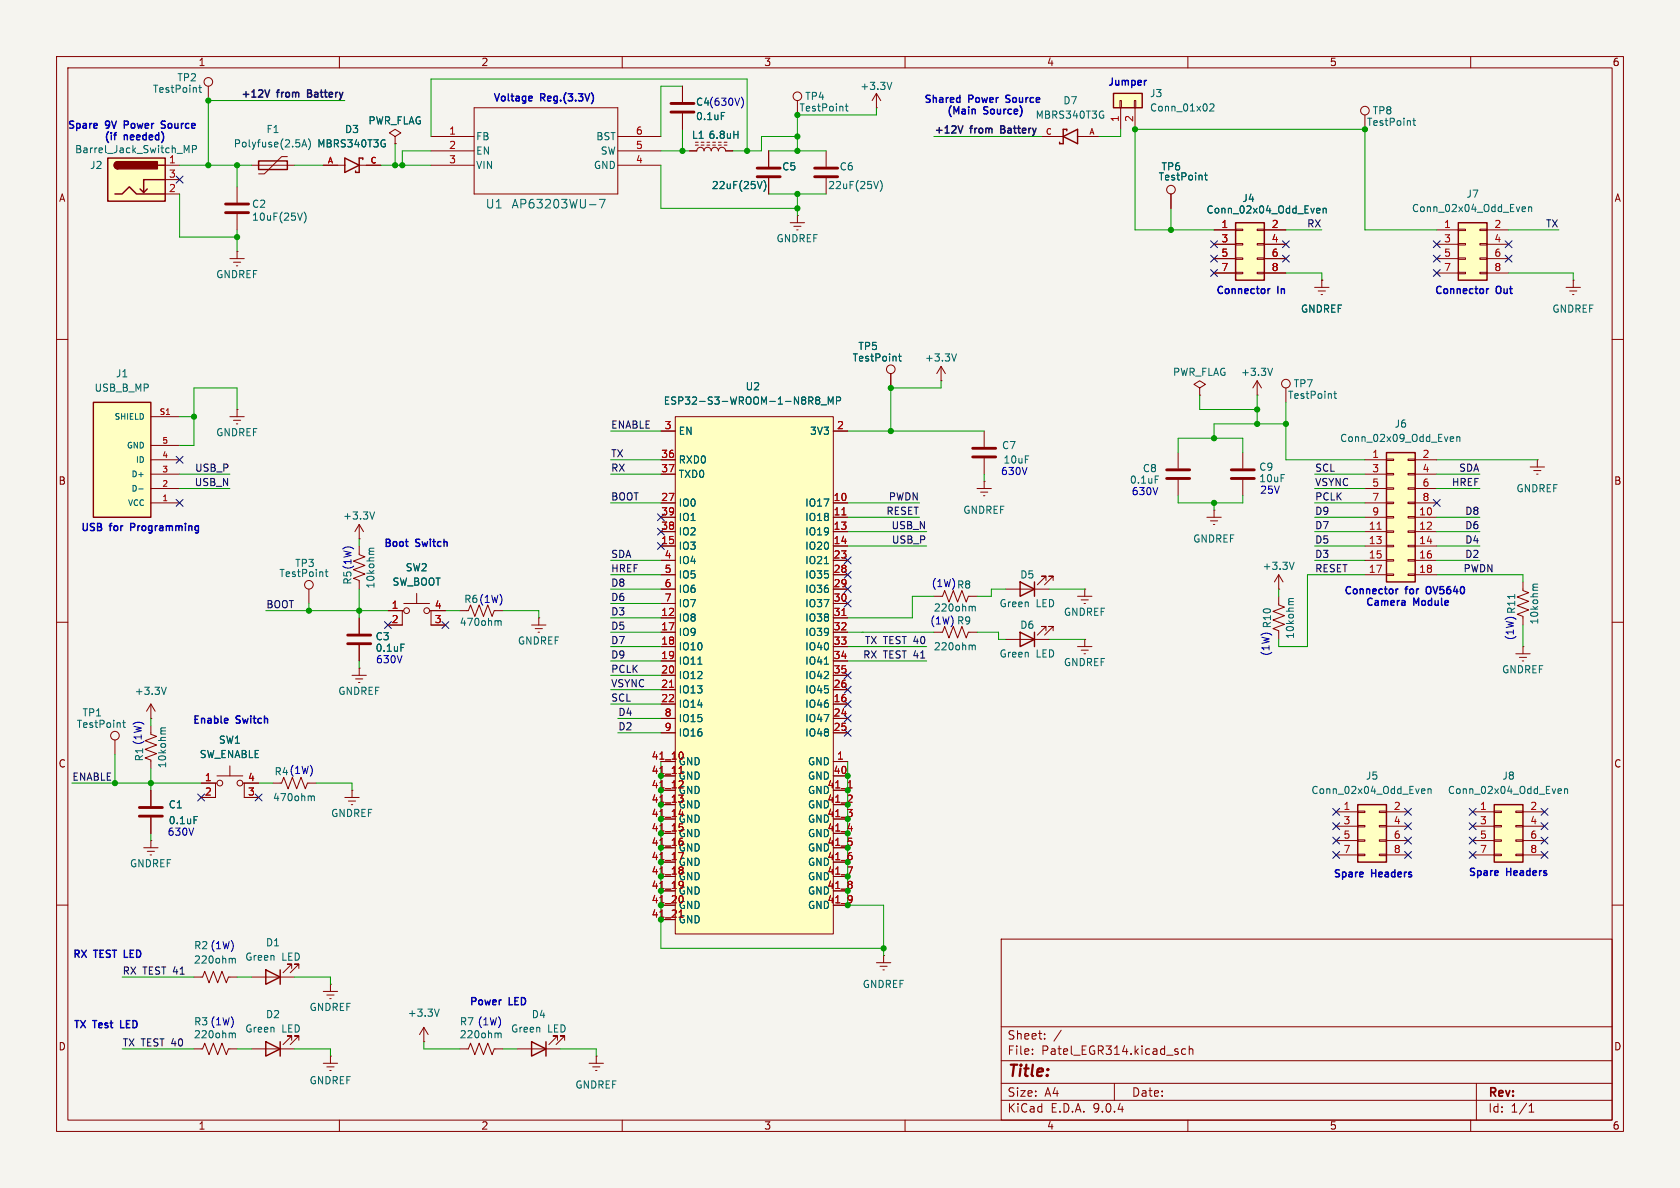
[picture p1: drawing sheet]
<svg xmlns="http://www.w3.org/2000/svg" width="297mm" height="210mm" viewBox="0 0 297 210" stroke-linecap="round" stroke-linejoin="round" font-family="sans-serif">
<path d="M0 0h297v210h-297z" fill="#f5f4ef" stroke="#f5f4ef" stroke-width=".18"/>
<g fill="none" stroke="#840000" stroke-width=".18">
<path d="M10 10h277v190h-277zM12 12h273v186h-273zM60 10v2M110 10v2M160 10v2M210 10v2M260 10v2M10 60h2M174 76.2v2.8M285 60h2M174 81v2.8M10 110h2"/>
<path d="M285 110h2M10 160h2M177 166h108v32h-108zM285 160h2M60 198v2M110 198v2M160 198v2M177 194.5h108M177 191.5h108M177 187.5h108M177 181.5h108M182.5 186.3v.1"/>
<path d="M182.5 185.5v.1M184.7 183.6v.1M184.7 182.8v.1M187.6 182.1l-1.3 2M197 191.5v3M209.6 185.5l-.4-.1-.3 .3v.4l.1 .2h.6M210 198v2M210.2 185.5l.3-.1 .3 .1 .1 .9M210.2 184.9v1.5M260 198v2M261 191.5v6.5M270.3 196.6h.9"/>
<path d="M270.3 195.5l.4-.4v1.5"/>
</g>
<path d="M172 79.2h4M172 80.8h4" fill="none" stroke="#840000" stroke-width=".51"/>
<path d="M240 142.2h5.1v10.2h-5.1z" fill="#ffffc2"/>
<path d="M45.7 28.4h5.1v1.6h-5.1zM180.3 111.8l2.6 1.2-2.6 1.3zM180.3 102.9l2.6 1.2-2.6 1.3zM182.9 102.9v2.5M182.9 111.8v2.5M240 142.2h5.1v10.2h-5.1z" fill="none" stroke="#840000" stroke-width=".25"/>
<g fill="none" stroke="#840000" stroke-width=".18">
<path d="M83.8 19.1h25.4v15.2h-25.4zM44.4 29.2h7.7M50.8 27.7h-1l-3.1 3h-1M76.2 26.7h7.6M76.2 29.2h7.6M76.2 24.1h7.6M109.2 26.7h7.6M109.2 29.2h7.6M109.2 24.1h7.6M81.3 108h1.5l.4-1.1 .7 2.1 .8-2.1 .8 2.1 .7-2.1 .8 2.1 .4-1h1.5M165.1 105.4h1.5l.4-1 .8 2 .7-2 .8 2 .8-2 .7 2 .4-1h1.5M165.1 111.8h1.5l.4-1.1 .8 2.1 .7-2.1 .8 2.1 .8-2.1 .7 2.1 .4-1h1.5"/>
<path d="M177.8 113h7.6M177.8 104.1h7.6M184.9 111.5v-.8h-.8h.8l-1.5 1.6M184.9 102.6v-.7h-.8h.8l-1.5 1.5M186.2 111.5v-.8h-.8h.8l-1.5 1.6M186.2 102.6v-.7h-.8h.8l-1.5 1.5M236.2 143.5h3.8M236.2 146.1h3.8M236.2 148.6h3.8M236.2 151.1h3.8M240 143.4h1.3v.2h-1.3zM240 145.9h1.3v.3h-1.3z"/>
<path d="M240 148.5h1.3v.2h-1.3zM240 151h1.3v.3h-1.3zM243.8 143.4h1.3v.2h-1.3zM243.8 145.9h1.3v.3h-1.3zM243.8 148.5h1.3v.2h-1.3zM243.8 151h1.3v.3h-1.3zM245.1 143.5h3.8M245.1 146.1h3.8M245.1 148.6h3.8M245.1 151.1h3.8M154.9 170.2h2.6M155.6 170.8h1.2"/>
<path d="M156.1 171.5h.2M156.2 168.9h.1M156.2 168.9v1.3"/>
</g>
<path d="M53.4 26l.4-1.3 .4 1.3M53.5 25.6h.6M54.5 24.5a1.46 1.46 0 0 1 0 2M104.2 36.2h1.2M106 35.2h1l-.7 1.6M88.1 109.9l.1-.2 .3 .1 .1 .8M171.9 107.4l.2-.2h.3v.8M171.9 114.2l.2-.2 .3 .1v.8M251.5 139.4l.4 .1v.2l-.6 .2M252.5 139.6l.1-.2 .3 .1 .1 .8M252.5 139.4v.9M251.9 140.2l-.4 .1" fill="none" stroke="#006464" stroke-width=".18"/>
<path d="M264.2 142.2h5v10.2h-5z" fill="#ffffc2"/>
<path d="M264.2 142.2h5v10.2h-5z" fill="none" stroke="#840000" stroke-width=".25"/>
<g fill="none" stroke="#840000" stroke-width=".18">
<path d="M63.5 96.5v1.5l1 .4-2 .8 2 .7-2 .8 2 .8-2 .7 1 .4v1.5M226.1 104.1h.1M226.1 101.6l-.8 1.3M226.1 101.6l.7 1.3M226.1 101.6v2.5M260.3 143.5h3.9M260.3 146.1h3.9M260.3 148.6h3.9M260.3 151.1h3.9M264.2 143.4h1.2v.2h-1.2zM264.2 145.9h1.2v.3h-1.2zM264.2 148.5h1.2v.2h-1.2z"/>
<path d="M264.2 151h1.2v.3h-1.2zM268 143.4h1.2v.2h-1.2zM268 145.9h1.2v.3h-1.2zM268 148.5h1.2v.2h-1.2zM268 151h1.2v.3h-1.2zM269.2 143.5h3.8M269.2 146.1h3.8M269.2 148.6h3.8M269.2 151.1h3.8"/>
</g>
<path d="M66.1 96.9l-.8 .1v.4M228.8 99.4l-.4 1.3M275.6 139.4l.4 .1v.2l-.6 .2M276.6 139.6l.2-.2 .3 .1v.8M276.6 139.4v.9M276 140.2l-.4 .1" fill="none" stroke="#006464" stroke-width=".18"/>
<path d="M119.4 73.7h27.9v91.4h-27.9z" fill="#ffffc2"/>
<g fill="none" stroke="#840000" stroke-width=".18">
<path d="M116.8 76.2h2.6M119.4 73.7h27.9v91.4h-27.9zM147.3 76.2h2.6M116.8 81.3h2.6M116.8 83.8h2.6M116.8 88.9h2.6M116.8 91.4h2.6M116.8 94h2.6M116.8 96.5h2.6M116.8 99.1h2.6M147.3 88.9h2.6M147.3 91.4h2.6"/>
<path d="M147.3 94h2.6M147.3 96.5h2.6M147.3 99.1h2.6M172.7 86.4h2.6M173.4 87h1.2M173.9 87.6h.2M174 85.1h.1M174 85.1v1.3M116.8 101.6h2.6M116.8 104.1h2.6M116.8 106.7h2.6M116.8 109.2h2.6"/>
<path d="M116.8 111.8h2.6M116.8 114.3h2.6M116.8 116.8h2.6M116.8 119.4h2.6M147.3 101.6h2.6M147.3 104.1h2.6M147.3 106.7h2.6M147.3 109.2h2.6M147.3 111.8h2.6M147.3 114.3h2.6M147.3 116.8h2.6M147.3 119.4h2.6"/>
<path d="M152.4 111.8h.1M116.8 121.9h2.6M116.8 124.5h2.6M116.8 127h2.6M116.8 129.5h2.6M147.3 121.9h2.6M147.3 124.5h2.6M147.3 127h2.6M147.3 129.5h2.6M147.3 134.6h2.6M147.3 137.2h2.6"/>
</g>
<path d="M144.4 70.7l-.2-.2 .2-.3h.3l.2 .2-.2 .3M144.4 70.7l-.2 .3 .1 .3 .1 .1h.4l.1-.2v-.2l-.2-.3M144.4 70.7h.3M145.2 71.6h.9M146.4 71.4v-1.2l.5 .9 .4-.9v1.2M147.9 70.8h.6l.1-.2-.1-.3-.6-.1v1.2M145.7 99.6h.8M123.4 117.4h.7M145.7 117.4h.8" fill="none" stroke="#006464" stroke-width=".18"/>
<g fill="none" stroke="#a90000" stroke-width=".18">
<path d="M148.8 91h.8M148.8 108.8h.8M118.4 121.5h.7M120.4 135.5v1.2M120.5 132.9l.2 .3 .1 .5M120.7 138.6l-.7 .7M149.9 139.3h.7M120.6 143.5v.9M120.6 153.9h.1M120.7 141.2l.1 .1M120.7 146.2l.1 .2M120.7 148.8l.1 .1"/>
<path d="M120.8 156v.5M120.8 158.8v.3M120.8 156.3l-.1 .2M120.8 150.7l-.5 1.3M149.9 153.3h.8l-.5 1.2M149.9 146.5h.8M120.4 160.9v1.2"/>
</g>
<path d="M218.4 39.4h5.1v10.1h-5.1z" fill="#ffffc2"/>
<path d="M61 27.9l2.5 1.3-2.5 1.3zM64.1 28.2v-.3h-.6v2.6h-.6v-.3M218.4 39.4h5.1v10.1h-5.1zM94 184.2l2.5 1.2-2.5 1.3zM96.5 184.2v2.5" fill="none" stroke="#840000" stroke-width=".25"/>
<g fill="none" stroke="#840000" stroke-width=".18">
<path d="M57.1 29.2h3.9M63.5 29.2h3.8M69.8 24.1l1.1-.6-1.1-.6-1 .6 1 .6v1.3M69.8 25.4h.1M241.3 20.3v2.6M214.6 40.6h3.8M214.6 43.2h3.8M214.6 45.7h3.8M214.6 48.3h3.8M218.4 40.5h1.3v.3h-1.3zM218.4 43.1h1.3v.2h-1.3zM218.4 45.6h1.3v.2h-1.3z"/>
<path d="M218.4 48.1h1.3v.3h-1.3zM222.2 40.5h1.3v.3h-1.3zM222.2 43.1h1.3v.2h-1.3zM222.2 45.6h1.3v.2h-1.3zM222.2 48.1h1.3v.3h-1.3zM223.5 40.6h3.8M223.5 43.2h3.8M223.5 45.7h3.8M223.5 48.3h3.8M232.4 50.8h2.5M233 51.4h1.3M233.6 52.1h.2"/>
<path d="M233.7 49.5h.1M233.7 49.5v1.3M40.6 73.7h2.6M41.3 74.3h1.2M41.8 74.9h.2M41.9 72.4h.1M41.9 72.4v1.3M227.3 68.6v2.5M62.2 119.4h2.6M63.5 118.1h.1M63.5 109.2v2.8M63.5 114v2.8"/>
<path d="M63.5 118.1v1.3M190.5 114.3h2.5M190.5 105.4h2.5M191.1 114.9h1.3M191.1 106h1.3M191.6 115.6h.3M191.6 106.7h.3M191.8 113h.1M191.8 104.1h.1M191.8 104.1v1.3M191.8 113v1.3M268 115.6h2.5"/>
<path d="M268.6 116.2h1.3M269.1 116.8h.3M269.2 114.3h.1M269.2 114.3v1.3M48.3 138.4h1.5l.4-1 .7 2 .8-2 .8 2 .7-2 .8 2 .4-1h1.5M62.9 120h1.2M63.4 120.7h.2M91.4 185.4h7.7M98.6 183.9v-.8h-.8h.8l-1.6 1.6M99.8 183.9v-.8h-.7h.7l-1.5 1.6"/>
<circle cx="241.3" cy="19.6" r=".76"/>
<circle cx="227.3" cy="67.8" r=".76"/>
</g>
<path d="M67.9 25.4h.2v.5l-.2 .1M67.9 24.7l.2 .1M232.9 36.8l.4 .1 .1 .2-.6 .1M233.3 37.6l-.4 .1M233.9 36.9l.2-.1 .3 .1 .1 .8M233.9 36.8v.9M249.8 21.3h.5M250 20.9v1.1l.3 .2M235.8 69.6h.5M236 69.2v1l.3 .2M70.9 113.9h.6M55 140.9l.2-.2 .3 .1 .1 .7" fill="none" stroke="#006464" stroke-width=".18"/>
<path d="M61.5 112.3h4M61.5 113.8h4" fill="none" stroke="#840000" stroke-width=".51"/>
<path d="M245.1 80h5.1v22.9h-5.1z" fill="#ffffc2"/>
<path d="M245.1 80h5.1v22.9h-5.1z" fill="none" stroke="#840000" stroke-width=".25"/>
<g fill="none" stroke="#840000" stroke-width=".18">
<path d="M63.5 95.3h.1M63.5 92.7l-.8 1.3M63.5 92.7l.8 1.3M63.5 92.7v2.6M241.3 81.3h3.8M241.3 83.8h3.8M241.3 86.4h3.8M241.3 88.9h3.8M241.3 91.4h3.8M241.3 94h3.8M241.3 96.5h3.8M241.3 99.1h3.8"/>
<path d="M245.1 81.2h1.3v.2h-1.3zM245.1 83.7h1.3v.2h-1.3zM245.1 86.2h1.3v.3h-1.3zM245.1 88.8h1.3v.2h-1.3zM245.1 91.3h1.3v.3h-1.3zM245.1 93.9h1.3v.2h-1.3zM245.1 96.4h1.3v.2h-1.3zM245.1 98.9h1.3v.3h-1.3zM248.9 81.2h1.3v.2h-1.3zM248.9 83.7h1.3v.2h-1.3zM248.9 86.2h1.3v.3h-1.3zM248.9 88.8h1.3v.2h-1.3z"/>
<path d="M248.9 91.3h1.3v.3h-1.3zM248.9 93.9h1.3v.2h-1.3zM248.9 96.4h1.3v.2h-1.3zM248.9 98.9h1.3v.3h-1.3zM250.2 81.3h3.8M250.2 83.8h3.8M250.2 86.4h3.8M250.2 88.9h3.8M250.2 91.4h3.8M250.2 94h3.8M250.2 96.5h3.8M250.2 99.1h3.8"/>
<path d="M226.1 105.4v1.5l1 .4-2.1 .8 2.1 .7-2.1 .8 2.1 .8-2.1 .7 1.1 .4v1.5M241.3 101.6h3.8M245.1 101.5h1.3v.2h-1.3zM248.9 101.5h1.3v.2h-1.3zM250.2 101.6h3.8M35.6 138.4h2.5M38.4 138.4h-.3v2.6h-2.5M38.4 137.2h4.5M40.6 135.4v1.8M42.9 138.4h.3v2.6h2.5M43.2 138.4h2.5M62.2 139.7h.1"/>
<path d="M62.2 139.7v1.3M61 141h2.5M61.6 141.6h1.3M62.1 142.2h.3"/>
<circle cx="38.9" cy="138.4" r=".51"/>
<circle cx="42.4" cy="138.4" r=".51"/>
</g>
<path d="M243.4 93.6h.8" fill="none" stroke="#a90000" stroke-width=".18"/>
<path d="M256.6 77.2l.3 .1 .1 .2-.6 .1M256.9 78h-.3M257.5 77.3l.2-.1 .3 .1 .1 .7M257.5 77.2v.8M66.2 90.5l-.4 1.3M228.7 105.8l-.8 .1v.4" fill="none" stroke="#006464" stroke-width=".18"/>
<path d="M257.8 39.4h5.1v10.1h-5.1z" fill="#ffffc2"/>
<path d="M257.8 39.4h5.1v10.1h-5.1z" fill="none" stroke="#840000" stroke-width=".25"/>
<g fill="none" stroke="#840000" stroke-width=".18">
<path d="M135.9 26.7v2.8M135.9 31.5v2.8M207 34.3v2.5M254 40.6h3.8M254 43.2h3.8M254 45.7h3.8M254 48.3h3.8M257.8 40.5h1.3v.3h-1.3zM257.8 43.1h1.3v.2h-1.3zM257.8 45.6h1.3v.2h-1.3zM257.8 48.1h1.3v.3h-1.3zM261.6 40.5h1.3v.3h-1.3z"/>
<path d="M261.6 43.1h1.3v.2h-1.3zM261.6 45.6h1.3v.2h-1.3zM261.6 48.1h1.3v.3h-1.3zM262.9 40.6h3.8M262.9 43.2h3.8M262.9 45.7h3.8M262.9 48.3h3.8M276.9 50.8h2.5M277.5 51.4h1.3M278 52.1h.3M278.1 49.5h.1M278.1 49.5v1.3"/>
<path d="M68.6 108h2.5M71.4 108h-.3v2.5h-2.5M71.4 106.7h4.5M73.7 104.9v1.8M75.9 108h.3v2.5h2.5M76.2 108h2.5M26.7 139.7v2.8M25.4 149.9h2.5M26 150.5h1.3M26.5 151.1h.3M26.7 148.6h.1M26.7 144.5v2.8"/>
<path d="M26.7 148.6v1.3"/>
<circle cx="207" cy="33.5" r=".76"/>
<circle cx="71.9" cy="108" r=".51"/>
<circle cx="75.4" cy="108" r=".51"/>
</g>
<path d="M134.7 32.1l-.4 1.2M135 31.9a1.46 1.46 0 0 1 0 1.9M212.9 31h.5M213.1 30.6v1l.3 .2M269.3 36.6h.3l.1 .3-.6 .1M269.6 37.3l-.3 .1M270.2 36.7l.2-.1h.3l.1 .8M270.2 36.6v.8M34.3 144.3h.6" fill="none" stroke="#006464" stroke-width=".18"/>
<path d="M133.9 29.7h4M133.9 31.2h4M24.6 142.7h4.1M24.6 144.3h4.1" fill="none" stroke="#840000" stroke-width=".51"/>
<path d="M196.8 16.5h5.1v2.6h-5.1z" fill="#ffffc2"/>
<path d="M196.8 16.5h5.1v2.6h-5.1z" fill="none" stroke="#840000" stroke-width=".25"/>
<g fill="none" stroke="#840000" stroke-width=".18">
<path d="M141 17.8v2.5M154.9 19.1h.1M154.9 16.5l-.7 1.3M154.9 16.5l.8 1.3M154.9 16.5v2.6M198 17.8h.2v1.3h-.2zM198.1 19.1v3.8M200.5 17.8h.3v1.3h-.3zM200.7 19.1v3.8M146 26.7v2.8M146 31.5v2.8M219.7 80v2.8"/>
<path d="M219.7 84.8v2.8"/>
<circle cx="141" cy="17" r=".76"/>
</g>
<path d="M149.4 18.8h.5M149.6 18.4v1l.3 .2M157.7 14.5l-.5 1.3M213.9 18.5l.5-.1 .2 .3-.8 .9h.8M155.3 32.1l-.4 1.2M155.6 31.9a1.46 1.46 0 0 1 0 1.9" fill="none" stroke="#006464" stroke-width=".18"/>
<path d="M144 29.7h4.1M144 31.2h4.1M217.7 83.1h4M217.7 84.6h4" fill="none" stroke="#840000" stroke-width=".51"/>
<path d="M16.5 71.1h10.2v20.3h-10.2z" fill="#ffffc2"/>
<path d="M188 24.1l2.5-1.2v2.5zM188.6 23.1v-.2h-.6v2.5h-.7v-.3M16.5 71.1h10.2v20.3h-10.2zM47 171.5l2.5 1.2-2.5 1.3zM49.5 171.5v2.5M47 184.2l2.5 1.2-2.5 1.3zM49.5 184.2v2.5" fill="none" stroke="#840000" stroke-width=".25"/>
<g fill="none" stroke="#840000" stroke-width=".18">
<path d="M120.6 15.2v2.8M120.6 20.1v2.8M121.9 26.7h1.3a.64 .64 0 0 1 .6-.7 .64 .64 0 0 1 .7 .7 .64 .64 0 0 1 .6-.7 .64 .64 0 0 1 .6 .7 .64 .64 0 0 1 .7-.7 .64 .64 0 0 1 .6 .7 .64 .64 0 0 1 .6-.7 .64 .64 0 0 1 .7 .7h1.2M122.9 25.7h.5M124 25.7h.5M125 25.7h.5M126 25.7h.5M127 25.7h.5M128 25.7h.5M139.7 39.4h2.5M141 38.1h.1M141 38.1v1.3"/>
<path d="M184.1 24.1h3.9M190.5 24.1h3.8M40.6 45.7h2.6M41.3 46.4h1.2M41.8 47h.2M41.9 44.5h.1M41.9 44.5v1.2M140.3 40h1.3M140.8 40.6h.3M26.7 78.7h5M26.7 73.7h5M157.5 66v2.6"/>
<path d="M166.4 67.3h.1M166.4 64.8l-.8 1.2M166.4 64.8l.7 1.2M166.4 64.8v2.5M212.1 68.6l1-.7-1-.6-1 .6 1 .7v1.3M212.1 69.9h.1M222.2 69.9h.1M222.2 67.3l-.7 1.3M222.2 67.3l.8 1.3M222.2 67.3v2.6M26.7 88.9h5M26.7 86.4h5"/>
<path d="M26.7 83.8h5M26.7 81.3h5M208.3 80v2.8M208.3 84.8v2.8M213.4 91.4h2.5M214 92.1h1.3M214.5 92.7h.3M214.6 90.2h.1M214.6 90.2v1.2M270.5 82.6h2.5M271.1 83.2h1.3M271.7 83.8h.2"/>
<path d="M271.8 81.3h.1M271.8 81.3v1.3M54.6 104.1v2.6M20.3 130.8v2.6M34.3 172.7h1.5l.4-1 .8 2 .7-2 .8 2 .7-2 .8 2 .4-1h1.5M44.4 172.7h7.7M51.6 171.2v-.8h-.8h.8l-1.6 1.6M52.8 171.2v-.8h-.7h.7l-1.5 1.6M57.1 175.3h2.6M57.8 175.9h1.3M58.3 176.5h.2M58.4 174h.1"/>
<path d="M58.4 174v1.3M34.3 185.4h1.5l.4-1 .8 2 .7-2 .8 2 .7-2 .8 2 .4-1h1.5M44.4 185.4h7.7M51.6 183.9v-.8h-.8h.8l-1.6 1.6M52.8 183.9v-.8h-.7h.7l-1.5 1.6M57.1 188h2.6M57.8 188.6h1.3M58.3 189.2h.2M58.4 186.7h.1M58.4 186.7v1.3M74.9 184.2h.1M74.9 181.6l-.7 1.3"/>
<path d="M74.9 181.6l.8 1.3M74.9 181.6v2.6M81.3 185.4h1.5l.4-1 .7 2 .8-2 .8 2 .7-2 .8 2 .4-1h1.5M104.1 188h2.6M104.8 188.6h1.2M105.3 189.2h.2M105.4 186.7h.1M105.4 186.7v1.3"/>
<circle cx="157.5" cy="65.3" r=".76"/>
<circle cx="54.6" cy="103.4" r=".76"/>
<circle cx="20.3" cy="130" r=".76"/>
</g>
<g fill="none" stroke="#006464" stroke-width=".18">
<path d="M194.9 19.6l.2 .1M129.7 23.8h.8M130.5 23.2v1.3M194.9 20.4h.2v.4l-.2 .1M158.8 63h.5M159 62.6v1l.3 .2M169.1 62.6l-.4 1.2M225 65.1l-.5 1.3M24.5 86.4h.8M204.2 84.1h.6M57.5 101.1h.5M57.7 100.7v1l.3 .2"/>
<path d="M21.7 127.7h.5M21.9 127.3v1.1l.3 .2M41.1 169.6l.1-.2 .3 .1 .1 .8M77.7 178.4l-.5 1.2M41.1 182.8l.1-.2 .3 .1 .1 .8M88.1 182.8l.1-.2 .3 .1 .1 .8"/>
</g>
<path d="M118.6 18.3h4.1M118.6 19.8h4.1M206.2 83.1h4.1M206.2 84.6h4.1" fill="none" stroke="#840000" stroke-width=".51"/>
<path d="M19 27.9h10.2v7.7h-10.2z" fill="#ffffc2"/>
<path d="M19 27.9h10.2v7.7h-10.2zM20.3 34.3h1.3l1.3-1.3 1.2 1.3h5.1M20.8 28.6a.64 .64 0 0 0-.6 .6 .64 .64 0 0 0 .6 .6M26 33.4l-.6 .6M27.9 29.2h1.3M29.2 31.8h-3.8v2.2l-.6-.6" fill="none" stroke="#840000" stroke-width=".25"/>
<g fill="#840000" stroke="#840000" stroke-width=".25">
<path d="M20.4 28.8l.4-.2v1.2a.63 .63 0 0 1-.6-.3 .63 .63 0 0 1 .2-.7z"/>
<path d="M20.8 28.6h7v1.2h-7z"/>
</g>
<g fill="none" stroke="#840000" stroke-width=".18">
<path d="M36.8 15.2v2.6M120.6 15.2v2.8M29.2 29.2h2.5M29.2 31.8h2.5M29.2 34.3h2.5M41.9 33v2.8M41.9 37.8v2.8M57.1 29.2h2.6M64.8 29.2h2.5M69.8 25.4h.1M120.6 20.1v2.8M121.9 26.7h1.3"/>
<path d="M128.3 26.7h1.2M135.9 26.7v2.8M135.9 31.5v2.8M207 34.3v2.5M214.6 40.6h3.8M214.6 43.2h3.8M214.6 45.7h3.8M214.6 48.3h3.8M223.5 40.6h3.8M223.5 43.2h3.8M223.5 45.7h3.8M223.5 48.3h3.8"/>
<path d="M233.7 49.5h.1M116.8 76.2h2.6M147.3 76.2h2.6M157.5 66v2.6M116.8 81.3h2.6M116.8 83.8h2.6M116.8 88.9h2.6M116.8 91.4h2.6M116.8 94h2.6M116.8 96.5h2.6M116.8 99.1h2.6M147.3 88.9h2.6"/>
<path d="M147.3 91.4h2.6M147.3 94h2.6M147.3 96.5h2.6M147.3 99.1h2.6M63.5 109.2v2.8M63.5 114v2.8M68.6 110.5h2.5M68.6 108h2.5M76.2 110.5h2.5M76.2 108h2.5M94 110.5h2.5M94.6 111.1h1.3"/>
<path d="M95.1 111.8h.3M95.2 109.2h.1M95.2 109.2v1.3M116.8 111.8h2.6M116.8 101.6h2.6M116.8 104.1h2.6M116.8 106.7h2.6M116.8 109.2h2.6M116.8 114.3h2.6M116.8 116.8h2.6M116.8 119.4h2.6M147.3 111.8h2.6"/>
<path d="M147.3 101.6h2.6M147.3 104.1h2.6M147.3 106.7h2.6M147.3 109.2h2.6M147.3 114.3h2.6M147.3 116.8h2.6M147.3 119.4h2.6M269.2 102.9v1.5l1.1 .4-2.1 .7 2.1 .8-2.1 .8 2.1 .7-2.1 .8 1 .4v1.5M26.7 127h.1M26.7 128.3v1.5l1 .4-2 .7 2 .8-2 .8 2 .7-2 .8 1 .4v1.5M26.7 124.5l-.8 1.2M26.7 124.5l.7 1.2"/>
<path d="M26.7 124.5v2.5M26.7 139.7v2.8M35.6 138.4h2.5M43.2 138.4h2.5M116.8 121.9h2.6M116.8 124.5h2.6M116.8 127h2.6M116.8 129.5h2.6M147.3 121.9h2.6M147.3 124.5h2.6M147.3 127h2.6M147.3 129.5h2.6"/>
<path d="M147.3 134.6h2.6M147.3 137.2h2.6M26.7 144.5v2.8M35.6 141h2.5M43.2 141h2.5"/>
<circle cx="36.8" cy="14.5" r=".76"/>
</g>
<g fill="none" stroke="#006464" stroke-width=".18">
<path d="M35.1 15.5h.5M35.3 15.1v1l.3 .2M32.6 25.7l.4 .9 .4-.9v1.3M34 26.4l.6-.1 .1-.2v-.3l-.7-.1v1.3M53.5 37.7l-.5 1.2M53.8 37.5a1.46 1.46 0 0 1 0 1.9M67.9 25.4h.2v.5l-.2 .1M67.9 24.7l.2 .1M129.7 23.8h.8M130.5 23.2v1.3M134.7 32.1l-.4 1.2M135 31.9a1.46 1.46 0 0 1 0 1.9"/>
<path d="M212.9 31h.5M213.1 30.6v1l.3 .2M232.9 36.8l.4 .1 .1 .2-.6 .1M233.3 37.6l-.4 .1M233.9 36.9l.2-.1 .3 .1 .1 .8M233.9 36.8v.9M144.4 70.7l-.2-.2 .2-.3h.3l.2 .2-.2 .3M144.4 70.7l-.2 .3 .1 .3 .1 .1h.4l.1-.2v-.2l-.2-.3M144.4 70.7h.3M145.2 71.6h.9M146.4 71.4v-1.2l.5 .9 .4-.9v1.2M147.9 70.8h.6l.1-.2-.1-.3-.6-.1v1.2"/>
<path d="M158.8 63h.5M159 62.6v1l.3 .2M145.7 99.6h.8M70.9 113.9h.6M123.4 117.4h.7M145.7 117.4h.8M267.8 105.1v.7M271.9 103.3h-.8v.4M29.3 128.7h-.8v.4M29.4 121.5l-.4 1.3M34.3 144.3h.6"/>
</g>
<path d="M39.9 36.1h4M39.9 37.6h4" fill="none" stroke="#840000" stroke-width=".51"/>
<path d="M46.8 15.9l.4 1.3 .5-1.3M170.2 22.2l-.4 1.3M176.9 22.9h.5M177.4 22.2h-.5v1.3h.5" fill="none" stroke="#0f0f0f" stroke-width=".25"/>
<g fill="none" stroke="#009600" stroke-width=".18">
<path d="M61 17.8h-24.2v11.4M120.6 15.2h-3.8v8.9M154.9 19.1v1.2h-13.9v6.4M31.7 34.3v7.6h10.2M31.7 29.2h12.7M41.9 29.2v3.8M52.1 29.2h5M67.3 29.2h8.9M69.8 25.4v3.8M76.2 26.7h-5.1v2.5M76.2 24.1v-10.1h55.9v12.7M116.8 29.2v7.6h24.2"/>
<path d="M116.8 26.7h5.1M120.6 22.9v3.8M135.9 26.7h10.1M135.9 34.3h10.1M141 24.1h-6.4v2.6h-5.1M141 34.3v3.8M165.1 24.1h19M198.1 22.9v1.2h-3.8M207 36.8v3.8M41.9 40.6v3.9M214.6 40.6h-13.9v-17.7h40.6v17.7h12.7M227.3 40.6h6.4"/>
<path d="M227.3 48.3h6.4v1.2M266.7 40.6h8.9M266.7 48.3h11.4v1.2M31.7 73.7h2.6M41.9 72.4v-3.8h-7.6v10.1h-2.6M107.9 76.2h8.9M149.9 76.2h24.1M166.4 67.3v1.3h-8.9v7.6M212.1 69.9v2.5h10.1M222.2 69.9v5M227.3 71.1v10.2h14M227.3 74.9h-12.7v2.6"/>
<path d="M31.7 83.8h8.9M31.7 86.4h8.9M63.5 95.3v1.2M107.9 83.8h8.9M107.9 88.9h8.9M107.9 81.3h8.9M107.9 99.1h8.9M149.9 88.9h12.7M149.9 94h13.9M149.9 91.4h12.7M149.9 96.5h13.9M174 83.8v1.3"/>
<path d="M208.3 80v-2.5h11.4v2.5M208.3 87.6v1.3h11.4v-1.3M214.6 88.9v1.3M232.4 83.8h8.9M232.4 86.4h8.9M232.4 88.9h8.9M232.4 94h8.9M232.4 91.4h8.9M232.4 96.5h8.9M232.4 99.1h8.9M254 83.8h7.6M254 86.4h7.6"/>
<path d="M254 94h7.6M254 91.4h7.6M254 96.5h7.6M254 81.3h17.8M254 99.1h7.6M47 108h21.6M54.6 106.7v1.3M63.5 104.1v5.1M63.5 116.8v1.3M78.7 108h2.6M88.9 108h6.3v1.2M107.9 104.1h8.9"/>
<path d="M107.9 106.7h8.9M107.9 109.2h8.9M107.9 111.8h8.9M107.9 116.8h8.9M107.9 114.3h8.9M107.9 119.4h8.9M107.9 101.6h8.9M149.9 111.8h15.2M149.9 116.8h13.9M149.9 114.3h13.9M165.1 105.4h-3.8v3.8h-11.4M172.7 111.8h3.8v1.2h1.3"/>
<path d="M177.8 104.1h-2.5v1.3h-2.6M185.4 104.1h6.4M185.4 113h6.4M226.1 104.1v1.3M241.3 101.6h-10.2v12.7h-5v-1.3M254 101.6h15.2v1.3M269.2 110.5v3.8M12.7 138.4h22.9M20.3 133.4v5M26.7 127v1.3M26.7 135.9v3.8M45.7 138.4h2.6"/>
<path d="M55.9 138.4h6.3v1.3M107.9 124.5h8.9M107.9 121.9h8.9M109.2 129.5h7.6M109.2 127h7.6M116.8 134.6v33h39.4M149.9 134.6v25.4h6.3v8.9M26.7 147.3v1.3M21.6 172.7h12.7M41.9 172.7h2.5M52.1 172.7h6.3v1.3M21.6 185.4h12.7"/>
<path d="M41.9 185.4h2.5M52.1 185.4h6.3v1.3M74.9 184.2v1.2h6.4M88.9 185.4h2.5M99.1 185.4h6.3v1.3"/>
</g>
<g fill="none" stroke="#000084" stroke-width=".18">
<path d="M31.1 31.1l1.3 1.3M32.4 31.1l-1.3 1.3M214 45.1l1.2 1.2M214 42.6l1.2 1.2M214 47.7l1.2 1.2M215.2 45.1l-1.2 1.2M215.2 42.6l-1.2 1.2M215.2 47.7l-1.2 1.2M226.7 45.1l1.2 1.2M226.7 42.6l1.2 1.2M227.9 45.1l-1.2 1.2M227.9 42.6l-1.2 1.2"/>
<path d="M253.4 42.6l1.2 1.2M253.4 47.7l1.2 1.2M253.4 45.1l1.2 1.2M254.6 42.6l-1.2 1.2M254.6 47.7l-1.2 1.2M254.6 45.1l-1.2 1.2M266.1 45.1l1.2 1.2M266.1 42.6l1.2 1.2M267.3 45.1l-1.2 1.2M267.3 42.6l-1.2 1.2M31.1 80.7l1.3 1.2M31.1 88.3l1.3 1.2"/>
<path d="M32.4 80.7l-1.3 1.2M32.4 88.3l-1.3 1.2M116.2 90.8l1.2 1.2M116.2 93.4l1.2 1.2M116.2 95.9l1.2 1.2M117.4 90.8l-1.2 1.2M117.4 93.4l-1.2 1.2M117.4 95.9l-1.2 1.2M149.3 98.5l1.2 1.2M150.5 98.5l-1.2 1.2M253.4 88.3l1.2 1.2M254.6 88.3l-1.2 1.2"/>
<path d="M68 109.9l1.2 1.2M69.2 109.9l-1.2 1.2M78.1 109.9l1.2 1.2M79.3 109.9l-1.2 1.2M149.3 101l1.2 1.2M149.3 106.1l1.2 1.2M149.3 103.5l1.2 1.2M149.3 118.8l1.2 1.2M150.5 101l-1.2 1.2M150.5 106.1l-1.2 1.2M150.5 103.5l-1.2 1.2M150.5 118.8l-1.2 1.2"/>
<path d="M149.3 123.9l1.2 1.2M149.3 121.3l1.2 1.2M149.3 126.4l1.2 1.2M149.3 128.9l1.2 1.2M150.5 123.9l-1.2 1.2M150.5 121.3l-1.2 1.2M150.5 126.4l-1.2 1.2M150.5 128.9l-1.2 1.2M35 140.4l1.2 1.2M36.2 140.4l-1.2 1.2M45.1 140.4l1.2 1.2M46.3 140.4l-1.2 1.2"/>
<path d="M235.6 150.5l1.2 1.2M235.6 148l1.2 1.2M235.6 145.4l1.2 1.3M235.6 142.9l1.2 1.2M236.8 150.5l-1.2 1.2M236.8 148l-1.2 1.2M236.8 145.4l-1.2 1.3M236.8 142.9l-1.2 1.2M248.3 145.4l1.2 1.3M248.3 142.9l1.2 1.2M248.3 148l1.2 1.2M248.3 150.5l1.2 1.2"/>
<path d="M249.5 145.4l-1.2 1.3M249.5 142.9l-1.2 1.2M249.5 148l-1.2 1.2M249.5 150.5l-1.2 1.2M259.7 148l1.3 1.2M259.7 145.4l1.3 1.3M259.7 150.5l1.3 1.2M259.7 142.9l1.3 1.2M261 148l-1.3 1.2M261 145.4l-1.3 1.3M261 150.5l-1.3 1.2M261 142.9l-1.3 1.2"/>
<path d="M272.4 145.4l1.3 1.3M272.4 148l1.3 1.2M272.4 142.9l1.3 1.2M272.4 150.5l1.3 1.2M273.7 145.4l-1.3 1.3M273.7 148l-1.3 1.2M273.7 142.9l-1.3 1.2M273.7 150.5l-1.3 1.2"/>
</g>
<g fill="none" stroke="#0000c2" stroke-width=".25">
<path d="M93.9 17l.2 .3-.6 .1M94 17.8h-.1M104.7 16.6l.2 .6-.2 .9M172.3 19.4l.1 .7M20.1 23.9h.5M28.5 22.6l.5 .1M29 21.4h-.3l-.2 .2 .1 .3 .4 .2M224.5 51l-.3 .2M263.2 51l-.3 .2M247.2 104.1l-.3 .1M248.3 106.2l.1 .8M248.4 107h-.1"/>
<path d="M248.4 106.5h-.1"/>
</g>
<path d="M131.1 17.2a1.46 1.46 0 0 1 0 1.9" fill="none" stroke="#0000c2" stroke-width=".18"/>
<g fill="none" stroke="#a90000" stroke-width=".18">
<path d="M148.8 91h.8M148.8 108.8h.8M118.4 121.5h.7M120.4 135.5v1.2M120.5 132.9l.2 .3 .1 .5M120.7 138.6l-.7 .7M149.9 139.3h.7M120.6 143.5v.9M120.6 153.9h.1M120.7 141.2l.1 .1M120.7 146.2l.1 .2M120.7 148.8l.1 .1"/>
<path d="M120.8 156v.5M120.8 158.8v.3M120.8 156.3l-.1 .2M120.8 150.7l-.5 1.3M149.9 153.3h.8l-.5 1.2M149.9 146.5h.8M120.4 160.9v1.2"/>
</g>
<g fill="#009600" stroke="#009600" stroke-width=".18">
<circle cx="157.5" cy="76.2" r=".46"/>
<circle cx="26.7" cy="138.4" r=".46"/>
<circle cx="20.3" cy="138.4" r=".46"/>
<circle cx="34.3" cy="73.7" r=".46"/>
<circle cx="41.9" cy="41.9" r=".46"/>
<circle cx="36.8" cy="29.2" r=".46"/>
<circle cx="36.8" cy="17.8" r=".46"/>
<circle cx="41.9" cy="29.2" r=".46"/>
<circle cx="71.1" cy="29.2" r=".46"/>
<circle cx="69.8" cy="29.2" r=".46"/>
<circle cx="63.5" cy="108" r=".46"/>
<circle cx="54.6" cy="108" r=".46"/>
<circle cx="149.9" cy="137.2" r=".46"/>
<circle cx="156.2" cy="167.6" r=".46"/>
<circle cx="222.2" cy="74.9" r=".46"/>
<circle cx="222.2" cy="72.4" r=".46"/>
<circle cx="241.3" cy="22.9" r=".46"/>
<circle cx="214.6" cy="77.5" r=".46"/>
<circle cx="214.6" cy="88.9" r=".46"/>
<circle cx="200.7" cy="22.9" r=".46"/>
<circle cx="207" cy="40.6" r=".46"/>
<circle cx="227.3" cy="74.9" r=".46"/>
<circle cx="141" cy="26.7" r=".46"/>
<circle cx="132.1" cy="26.7" r=".46"/>
<circle cx="120.6" cy="26.7" r=".46"/>
<circle cx="141" cy="24.1" r=".46"/>
<circle cx="141" cy="20.3" r=".46"/>
<circle cx="141" cy="34.3" r=".46"/>
<circle cx="157.5" cy="68.6" r=".46"/>
<circle cx="141" cy="36.8" r=".46"/>
</g>
<text font-size="2.8" fill="#840000" x="178" y="190.9">Title:</text>
<g font-size="2.1" fill="#006464">
<text x="85.8" y="37.1">U1</text>
<text x="90.3" y="37.1">AP63203WU-7</text>
</g>
<g font-size="2.1" fill="#840000">
<text x="178" y="184">Sheet:</text>
<text x="178" y="186.7">File:</text>
<text x="184.1" y="186.7">Patel_EGR314.kicad_sch</text>
<text x="178" y="196.9">KiCad</text>
<text x="178" y="194.1">Size:</text>
<text x="184.7" y="194.1">A4</text>
<text x="185.7" y="196.9">E.D.A.</text>
<text x="193.3" y="196.9">9.0.4</text>
<text x="200" y="194.1">Date:</text>
<text x="263" y="194.3">Rev:</text>
<text x="263" y="196.9">Id:</text>
<text x="267.1" y="196.9">1/1</text>
</g>
<g font-size="1.8" fill="#840000">
<text x="35" y="11.9">1</text>
<text x="85" y="11.9">2</text>
<text x="135" y="11.9">3</text>
<text x="185" y="11.9">4</text>
<text x="235" y="11.9">5</text>
<text x="285" y="11.9">6</text>
<text x="10.3" y="35.9">A</text>
<text x="285.3" y="35.9">A</text>
<text x="10.3" y="85.9">B</text>
<text x="285.3" y="85.9">B</text>
<text x="10.3" y="135.9">C</text>
<text x="285.3" y="135.9">C</text>
<text x="10.3" y="185.9">D</text>
<text x="285.3" y="185.9">D</text>
<text x="35" y="199.9">1</text>
<text x="85" y="199.9">2</text>
<text x="135" y="199.9">3</text>
<text x="185" y="199.9">4</text>
<text x="235" y="199.9">5</text>
<text x="285" y="199.9">6</text>
</g>
<g font-size="1.8" fill="#006464">
<text x="26.9" y="16.6">TestPoint</text>
<text x="31.3" y="14.6">TP2</text>
<text x="142.2" y="17.9">TP4</text>
<text x="152" y="16.1">+3.3V</text>
<text x="203.2" y="17.4">J3</text>
<text x="47" y="23.7">F1</text>
<text x="60.9" y="23.7">D3</text>
<text x="65" y="22.2">PWR_FLAG</text>
<text x="122.9" y="18.9">C4(630V)</text>
<text x="122.9" y="18.9">C4</text>
<text x="122.9" y="21.4">0.1uF</text>
<text x="141.2" y="19.9">TestPoint</text>
<text x="183" y="21.2">MBRS340T3G</text>
<text x="187.9" y="18.6">D7</text>
<text x="203.2" y="19.9">Conn_01x02</text>
<text x="241.6" y="22.5">TestPoint</text>
<text x="242.6" y="20.4">TP8</text>
<text x="13.2" y="27.3">Barrel_Jack_Switch_MP</text>
<text x="41.2" y="26.3">Polyfuse(2.5A)</text>
<text x="56" y="26.3">MBRS340T3G</text>
<text x="84.1" y="27.5">EN</text>
<text x="84.1" y="25">FB</text>
<text x="105.3" y="25">BST</text>
<text x="106.1" y="27.5">SW</text>
<text x="122.2" y="24.7">L1</text>
<text x="125.2" y="24.7">6.8uH</text>
<text x="15.8" y="30.1">J2</text>
<text x="84.1" y="30.1">VIN</text>
<text x="104.9" y="30.1">GND</text>
<text x="125.7" y="33.6">22uF(25V)</text>
<text x="138.2" y="30.3">C5</text>
<text x="146.3" y="33.6">22uF(25V)</text>
<text x="148.3" y="30.3">C6</text>
<text x="204.7" y="32.1">TestPoint</text>
<text x="205.2" y="30.3">TP6</text>
<text x="219.5" y="35.9">J4</text>
<text x="259.2" y="35.2">J7</text>
<text x="44.5" y="36.9">C2</text>
<text x="44.5" y="39.2">10uF(25V)</text>
<text x="213.2" y="37.9">Conn_02x04_Odd_Even</text>
<text x="249.5" y="37.7">Conn_02x04_Odd_Even</text>
<text x="137.2" y="43">GNDREF</text>
<text x="38.1" y="49.4">GNDREF</text>
<text x="229.9" y="55.5">GNDREF</text>
<text x="274.3" y="55.5">GNDREF</text>
<text x="150.6" y="64.1">TestPoint</text>
<text x="151.6" y="62.1">TP5</text>
<text x="163.4" y="64.1">+3.3V</text>
<text x="16.6" y="69.4">USB_B_MP</text>
<text x="20.4" y="66.9">J1</text>
<text x="117.2" y="71.7">ESP32-S3-WROOM-1-N8R8_MP</text>
<text x="131.7" y="69.2">U2</text>
<text x="207.3" y="66.6">PWR_FLAG</text>
<text x="219.3" y="66.6">+3.3V</text>
<text x="227.6" y="70.7">TestPoint</text>
<text x="228.6" y="68.7">TP7</text>
<text x="38.1" y="77.3">GNDREF</text>
<text x="119.9" y="77.1">EN</text>
<text x="143.1" y="77.1">3V3</text>
<text x="246.5" y="75.8">J6</text>
<text x="119.9" y="82.1">RXD0</text>
<text x="177" y="79.6">C7</text>
<text x="201.9" y="83.7">C8</text>
<text x="222.5" y="83.4">C9</text>
<text x="236.8" y="78.3">Conn_02x09_Odd_Even</text>
<text x="119.9" y="84.7">TXD0</text>
<text x="119.9" y="89.8">IO0</text>
<text x="142.3" y="89.8">IO17</text>
<text x="199.7" y="85.7">0.1uF</text>
<text x="222.5" y="85.4">10uF</text>
<text x="268" y="87.2">GNDREF</text>
<text x="60.6" y="92">+3.3V</text>
<text x="119.9" y="92.3">IO1</text>
<text x="119.9" y="94.8">IO2</text>
<text x="142.3" y="92.3">IO18</text>
<text x="142.3" y="94.8">IO19</text>
<text x="170.2" y="91">GNDREF</text>
<text x="52.1" y="100.4">TP3</text>
<text x="71.6" y="101.2">SW2</text>
<text x="119.9" y="97.4">IO3</text>
<text x="119.9" y="99.9">IO4</text>
<text x="142.3" y="97.4">IO20</text>
<text x="142.3" y="99.9">IO21</text>
<text x="210.8" y="96.1">GNDREF</text>
<text x="223.1" y="100.9">+3.3V</text>
<text x="49.3" y="102.2">TestPoint</text>
<text x="66.4" y="104.2" transform="rotate(-90 66.4 104.2)">10kohm</text>
<text x="69.3" y="103.7">SW_BOOT</text>
<text x="119.9" y="102.5">IO5</text>
<text x="119.9" y="105">IO6</text>
<text x="119.9" y="107.5">IO7</text>
<text x="142.3" y="102.5">IO35</text>
<text x="142.3" y="105">IO36</text>
<text x="142.3" y="107.5">IO37</text>
<text x="176.6" y="107.5">Green</text>
<text x="180.3" y="102.5">D5</text>
<text x="183.2" y="107.5">LED</text>
<text x="66.3" y="113.4">C3</text>
<text x="81.2" y="110.8">470ohm</text>
<text x="119.9" y="110.1">IO8</text>
<text x="119.9" y="112.6">IO9</text>
<text x="142.3" y="110.1">IO38</text>
<text x="142.3" y="112.6">IO39</text>
<text x="180.3" y="111.4">D6</text>
<text x="188" y="109.1">GNDREF</text>
<text x="229" y="113" transform="rotate(-90 229 113)">10kohm</text>
<text x="272.1" y="110.5" transform="rotate(-90 272.1 110.5)">10kohm</text>
<text x="66.3" y="115.4">0.1uF</text>
<text x="91.5" y="114.1">GNDREF</text>
<text x="119.9" y="115.2">IO10</text>
<text x="119.9" y="117.7">IO11</text>
<text x="142.3" y="115.2">IO40</text>
<text x="142.3" y="117.7">IO41</text>
<text x="165" y="115.2">220ohm</text>
<text x="176.6" y="116.4">Green</text>
<text x="183.2" y="116.4">LED</text>
<text x="188" y="118">GNDREF</text>
<text x="265.4" y="119.2">GNDREF</text>
<text x="23.7" y="123">+3.3V</text>
<text x="59.7" y="123">GNDREF</text>
<text x="119.9" y="120.2">IO12</text>
<text x="119.9" y="122.8">IO13</text>
<text x="119.9" y="125.3">IO14</text>
<text x="142.3" y="120.2">IO42</text>
<text x="142.3" y="122.8">IO45</text>
<text x="142.3" y="125.3">IO46</text>
<text x="13.5" y="128.9">TestPoint</text>
<text x="14.5" y="126.8">TP1</text>
<text x="38.6" y="131.7">SW1</text>
<text x="119.9" y="127.9">IO15</text>
<text x="119.9" y="130.4">IO16</text>
<text x="142.3" y="127.9">IO47</text>
<text x="142.3" y="130.4">IO48</text>
<text x="29.6" y="135.9" transform="rotate(-90 29.6 135.9)">10kohm</text>
<text x="35.2" y="134.2">SW_ENABLE</text>
<text x="142.7" y="135.5">GND</text>
<text x="29.7" y="143.1">C1</text>
<text x="48.2" y="141.8">470ohm</text>
<text x="142.7" y="138">GND</text>
<text x="142.7" y="140.6">GND</text>
<text x="142.7" y="143.1">GND</text>
<text x="231.7" y="140.6">Conn_02x04_Odd_Even</text>
<text x="241.4" y="138">J5</text>
<text x="255.9" y="140.6">Conn_02x04_Odd_Even</text>
<text x="265.5" y="138">J8</text>
<text x="29.7" y="145.9">0.1uF</text>
<text x="58.4" y="144.6">GNDREF</text>
<text x="142.7" y="145.6">GND</text>
<text x="142.7" y="148.2">GND</text>
<text x="22.9" y="153.5">GNDREF</text>
<text x="142.7" y="150.7">GND</text>
<text x="142.7" y="153.3">GND</text>
<text x="142.7" y="155.8">GND</text>
<text x="142.7" y="158.3">GND</text>
<text x="142.7" y="160.9">GND</text>
<text x="46.9" y="167.5">D1</text>
<text x="34.2" y="170.5">220ohm</text>
<text x="43.3" y="170">Green</text>
<text x="49.8" y="170">LED</text>
<text x="54.6" y="178.9">GNDREF</text>
<text x="72" y="179.9">+3.3V</text>
<text x="152.4" y="174.9">GNDREF</text>
<text x="34.2" y="183.7">220ohm</text>
<text x="43.3" y="182.7">Green</text>
<text x="46.9" y="180.2">D2</text>
<text x="49.8" y="182.7">LED</text>
<text x="81.2" y="183.7">220ohm</text>
<text x="90.2" y="182.7">Green</text>
<text x="93.9" y="180.2">D4</text>
<text x="96.8" y="182.7">LED</text>
<text x="54.6" y="191.9">GNDREF</text>
<text x="101.6" y="192.6">GNDREF</text>
</g>
<g font-size="1.8" fill="#0f0f0f">
<text x="42.4" y="17.3">+12V</text>
<text x="48.9" y="17.3">from</text>
<text x="54.8" y="17.3">Battery</text>
<text x="165.1" y="23.7">+12V</text>
<text x="171.7" y="23.7">from</text>
<text x="177.5" y="23.7">Battery</text>
<text x="231" y="40.3">RX</text>
<text x="273.2" y="40.3">TX</text>
<text x="107.9" y="75.9">ENABLE</text>
<text x="34.4" y="83.5">USB_P</text>
<text x="107.9" y="83.5">RX</text>
<text x="107.9" y="80.9">TX</text>
<text x="232.4" y="83.5">SCL</text>
<text x="257.8" y="83.5">SDA</text>
<text x="34.3" y="86">USB_N</text>
<text x="107.9" y="88.6">BOOT</text>
<text x="157" y="88.6">PWDN</text>
<text x="232.4" y="86">VSYNC</text>
<text x="232.4" y="88.6">PCLK</text>
<text x="256.6" y="86">HREF</text>
<text x="156.6" y="91.1">RESET</text>
<text x="157.5" y="93.6">USB_N</text>
<text x="232.4" y="93.6">D7</text>
<text x="232.4" y="91.1">D9</text>
<text x="258.9" y="93.6">D6</text>
<text x="258.9" y="91.1">D8</text>
<text x="107.9" y="101.3">HREF</text>
<text x="107.9" y="98.7">SDA</text>
<text x="157.6" y="96.2">USB_P</text>
<text x="232.4" y="101.3">RESET</text>
<text x="232.4" y="98.7">D3</text>
<text x="232.4" y="96.2">D5</text>
<text x="258.6" y="101.3">PWDN</text>
<text x="258.9" y="96.2">D4</text>
<text x="258.9" y="98.7">D2</text>
<text x="47" y="107.6">BOOT</text>
<text x="107.9" y="103.8">D8</text>
<text x="107.9" y="106.3">D6</text>
<text x="107.9" y="114">D7</text>
<text x="107.9" y="111.4">D5</text>
<text x="107.9" y="108.9">D3</text>
<text x="152.8" y="114">TX TEST 40</text>
<text x="107.9" y="116.5">D9</text>
<text x="107.9" y="119">PCLK</text>
<text x="152.5" y="116.5">RX TEST 41</text>
<text x="107.9" y="124.1">SCL</text>
<text x="107.9" y="121.6">VSYNC</text>
<text x="109.2" y="129.2">D2</text>
<text x="109.2" y="126.7">D4</text>
<text x="12.7" y="138.1">ENABLE</text>
<text x="21.6" y="172.4">RX TEST 41</text>
<text x="21.6" y="185.1">TX TEST 40</text>
</g>
<g font-size="1.8" fill="#0000c2">
<text x="195.7" y="15.5">Jumper</text>
<text x="11.8" y="23.1">Spare</text>
<text x="18.7" y="23.1">9V</text>
<text x="22.4" y="23.1">Power</text>
<text x="29.5" y="23.1">Source</text>
<text x="87.1" y="18.3">Voltage</text>
<text x="95.6" y="18.3">Reg.(3.3V)</text>
<text x="163.2" y="18.5">Shared</text>
<text x="167.2" y="20.6">(Main</text>
<text x="171.2" y="18.5">Power</text>
<text x="173.9" y="20.6">Source)</text>
<text x="178.3" y="18.5">Source</text>
<text x="18.3" y="25.2">(if</text>
<text x="21.9" y="25.2">needed)</text>
<text x="214.8" y="52.3">Connector</text>
<text x="225.9" y="52.3">In</text>
<text x="253.5" y="52.3">Connector</text>
<text x="264.5" y="52.3">Out</text>
<text x="177.3" y="82.1">10uF</text>
<text x="176.9" y="84.2">630V</text>
<text x="200" y="87.7">630V</text>
<text x="222.7" y="87.5">25V</text>
<text x="14.1" y="94.2">USB</text>
<text x="19.4" y="94.2">for</text>
<text x="23.6" y="94.2">Programming</text>
<text x="67.7" y="97">Boot</text>
<text x="73.5" y="97">Switch</text>
<text x="62.3" y="103.4" transform="rotate(-90 62.3 103.4)">R5 (1W)</text>
<text x="82" y="106.8">R6 (1W)</text>
<text x="164.6" y="104">(1W) R8</text>
<text x="237.5" y="105.4">Connector</text>
<text x="241.3" y="107.5">Camera</text>
<text x="248.5" y="105.4">for</text>
<text x="249.9" y="107.5">Module</text>
<text x="252.6" y="105.4">OV5640</text>
<text x="164.3" y="110.6">(1W) R9</text>
<text x="165" y="108.3">220ohm</text>
<text x="267.8" y="113.3" transform="rotate(-90 267.8 113.3)">(1W) R11</text>
<text x="66.4" y="117.5">630V</text>
<text x="224.6" y="116.1" transform="rotate(-90 224.6 116.1)">(1W) R10</text>
<text x="33.9" y="128.3">Enable</text>
<text x="41.8" y="128.3">Switch</text>
<text x="25.5" y="134.7" transform="rotate(-90 25.5 134.7)">R1 (1W)</text>
<text x="48.4" y="137.3">R4 (1W)</text>
<text x="29.5" y="147.9">630V</text>
<text x="235.6" y="155.5">Spare</text>
<text x="242.4" y="155.5">Headers</text>
<text x="259.5" y="155.2">Spare</text>
<text x="266.3" y="155.2">Headers</text>
<text x="34.2" y="168">R2 (1W)</text>
<text x="12.7" y="169.7">RX</text>
<text x="16.7" y="169.7">TEST</text>
<text x="22.4" y="169.7">LED</text>
<text x="82.9" y="178.1">Power</text>
<text x="90" y="178.1">LED</text>
<text x="12.9" y="182.1">TX</text>
<text x="16.5" y="182.1">Test</text>
<text x="21.8" y="182.1">LED</text>
<text x="34.2" y="181.5">R3 (1W)</text>
<text x="81.2" y="181.5">R7 (1W)</text>
</g>
<g font-size="1.8" fill="#a90000">
<text x="79.3" y="23.9">1</text>
<text x="112.3" y="23.9">6</text>
<text x="197.9" y="21.7" transform="rotate(-90 197.9 21.7)">1</text>
<text x="200.4" y="21.7" transform="rotate(-90 200.4 21.7)">2</text>
<text x="29.8" y="29">1</text>
<text x="79.3" y="26.4">2</text>
<text x="79.3" y="29">3</text>
<text x="112.3" y="26.4">5</text>
<text x="112.3" y="29">4</text>
<text x="29.8" y="31.5">3</text>
<text x="29.8" y="34">2</text>
<text x="215.8" y="40.4">1</text>
<text x="224.7" y="40.4">2</text>
<text x="255.2" y="40.4">1</text>
<text x="264.1" y="40.4">2</text>
<text x="215.8" y="42.9">3</text>
<text x="215.8" y="45.5">5</text>
<text x="224.7" y="42.9">4</text>
<text x="224.7" y="45.5">6</text>
<text x="255.2" y="42.9">3</text>
<text x="255.2" y="45.5">5</text>
<text x="264.1" y="42.9">4</text>
<text x="264.1" y="45.5">6</text>
<text x="215.8" y="48">7</text>
<text x="224.7" y="48">8</text>
<text x="255.2" y="48">7</text>
<text x="264.1" y="48">8</text>
<text x="117.4" y="75.9">3</text>
<text x="147.9" y="75.9">2</text>
<text x="116.8" y="81">36</text>
<text x="116.8" y="83.6">37</text>
<text x="242.5" y="81">1</text>
<text x="242.5" y="83.6">3</text>
<text x="251.4" y="81">2</text>
<text x="251.4" y="83.6">4</text>
<text x="116.8" y="88.6">27</text>
<text x="147.3" y="88.6">10</text>
<text x="242.5" y="86.1">5</text>
<text x="242.5" y="88.6">7</text>
<text x="251.4" y="86.1">6</text>
<text x="251.4" y="88.6">8</text>
<text x="116.8" y="91.2">39</text>
<text x="116.8" y="93.7">38</text>
<text x="147.3" y="91.2">11</text>
<text x="147.3" y="93.7">13</text>
<text x="241.9" y="93.7">11</text>
<text x="242.5" y="91.2">9</text>
<text x="250.8" y="91.2">10</text>
<text x="250.8" y="93.7">12</text>
<text x="116.8" y="96.3">15</text>
<text x="117.4" y="98.8">4</text>
<text x="117.4" y="101.3">5</text>
<text x="147.3" y="96.3">14</text>
<text x="147.3" y="98.8">23</text>
<text x="147.3" y="101.3">28</text>
<text x="241.9" y="96.3">13</text>
<text x="241.9" y="98.8">15</text>
<text x="241.9" y="101.3">17</text>
<text x="250.8" y="96.3">14</text>
<text x="250.8" y="98.8">16</text>
<text x="250.8" y="101.3">18</text>
<text x="69.1" y="107.7">1</text>
<text x="76.8" y="107.7">4</text>
<text x="117.4" y="103.9">6</text>
<text x="117.4" y="106.4">7</text>
<text x="147.3" y="103.9">29</text>
<text x="147.3" y="106.4">30</text>
<text x="69.1" y="110.2">2</text>
<text x="76.8" y="110.2">3</text>
<text x="116.8" y="109">12</text>
<text x="116.8" y="111.5">17</text>
<text x="147.3" y="109">31</text>
<text x="147.3" y="111.5">32</text>
<text x="116.8" y="114">18</text>
<text x="116.8" y="116.6">19</text>
<text x="116.8" y="119.1">20</text>
<text x="147.3" y="114">33</text>
<text x="147.3" y="116.6">34</text>
<text x="147.3" y="119.1">35</text>
<text x="116.8" y="121.7">21</text>
<text x="116.8" y="124.2">22</text>
<text x="147.3" y="121.7">26</text>
<text x="147.3" y="124.2">16</text>
<text x="117.4" y="126.7">8</text>
<text x="117.4" y="129.3">9</text>
<text x="147.3" y="126.7">24</text>
<text x="147.3" y="129.3">25</text>
<text x="115.1" y="134.4">41_10</text>
<text x="119.9" y="135.5">GND</text>
<text x="147.3" y="136.9">40</text>
<text x="147.9" y="134.4">1</text>
<text x="36.1" y="138.2">1</text>
<text x="36.1" y="140.7">2</text>
<text x="43.7" y="138.2">4</text>
<text x="43.7" y="140.7">3</text>
<text x="119.9" y="138">GND</text>
<text x="119.9" y="140.6">GND</text>
<text x="119.9" y="143.1">GND</text>
<text x="237.4" y="143.3">1</text>
<text x="246.3" y="143.3">2</text>
<text x="261.5" y="143.3">1</text>
<text x="270.4" y="143.3">2</text>
<text x="119.9" y="145.6">GND</text>
<text x="119.9" y="148.2">GND</text>
<text x="237.4" y="145.8">3</text>
<text x="237.4" y="148.3">5</text>
<text x="246.3" y="145.8">4</text>
<text x="246.3" y="148.3">6</text>
<text x="261.5" y="145.8">3</text>
<text x="261.5" y="148.3">5</text>
<text x="270.4" y="145.8">4</text>
<text x="270.4" y="148.3">6</text>
<text x="119.9" y="150.7">GND</text>
<text x="119.9" y="153.3">GND</text>
<text x="119.9" y="155.8">GND</text>
<text x="237.4" y="150.9">7</text>
<text x="246.3" y="150.9">8</text>
<text x="261.5" y="150.9">7</text>
<text x="270.4" y="150.9">8</text>
<text x="119.9" y="158.3">GND</text>
<text x="119.9" y="160.9">GND</text>
<text x="119.9" y="163.4">GND</text>
</g>
<g font-size="1.8" fill="#009600">
<text x="115.1" y="136.9">41_11</text>
<text x="115.1" y="139.4">41_12</text>
<text x="115.1" y="142">41_13</text>
<text x="146.2" y="139.4">41_1</text>
<text x="146.2" y="142">41_2</text>
<text x="115.1" y="144.5">41_14</text>
<text x="115.1" y="147.1">41_15</text>
<text x="115.1" y="149.6">41_16</text>
<text x="146.2" y="144.5">41_3</text>
<text x="146.2" y="147.1">41_4</text>
<text x="146.2" y="149.6">41_5</text>
<text x="115.1" y="152.1">41_17</text>
<text x="115.1" y="154.7">41_18</text>
<text x="146.2" y="152.1">41_6</text>
<text x="146.2" y="154.7">41_7</text>
<text x="115.1" y="157.2">41_19</text>
<text x="115.1" y="159.8">41_20</text>
<text x="146.2" y="157.2">41_8</text>
<text x="146.2" y="159.8">41_9</text>
<text x="115.1" y="162.3">41_21</text>
</g>
<g font-size="1.4" fill="#a90000">
<text x="184.8" y="23.9">C</text>
<text x="192.5" y="23.9">A</text>
<text x="57.9" y="29">A</text>
<text x="65.4" y="29">C</text>
<text x="28.1" y="73.4">S1</text>
<text x="28.6" y="83.6">3</text>
<text x="28.6" y="81">4</text>
<text x="28.6" y="78.5">5</text>
<text x="28.6" y="88.6">1</text>
<text x="28.6" y="86.1">2</text>
</g>
<g font-size="1.4" fill="#006464">
<text x="20.1" y="74.4">SHIELD</text>
<text x="22.3" y="79.5">GND</text>
<text x="23.9" y="82">ID</text>
<text x="22.5" y="89.6">VCC</text>
<text x="23.1" y="87.1">D-</text>
<text x="23.1" y="84.6">D+</text>
</g>
</svg>
